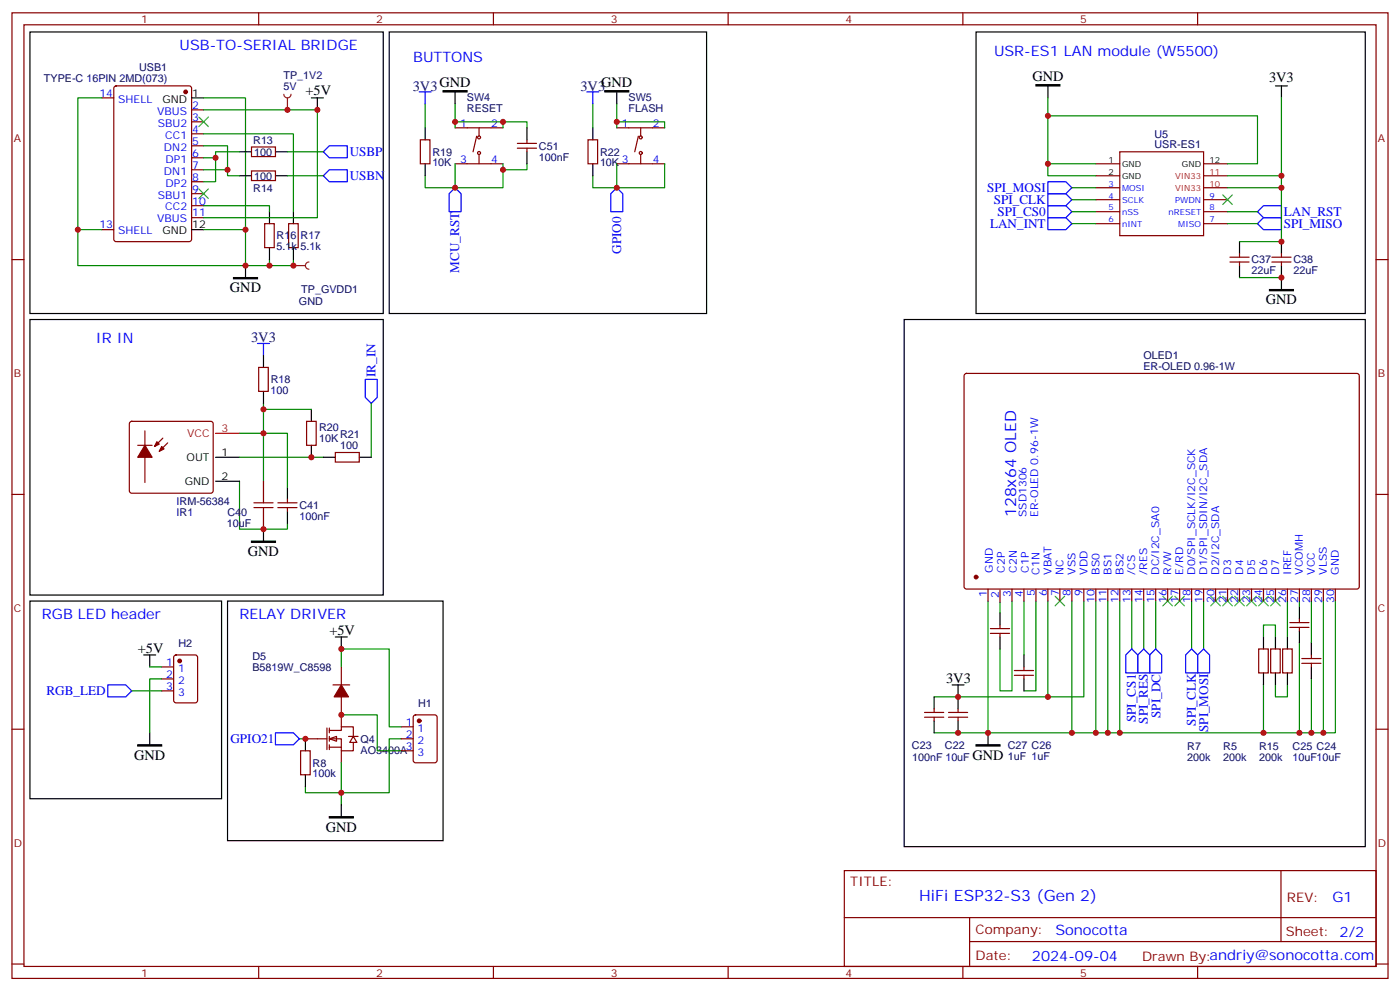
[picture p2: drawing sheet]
<svg xmlns="http://www.w3.org/2000/svg" width="412mm" height="292mm" viewBox="0 0 412 292" stroke-linecap="round" stroke-linejoin="round" font-family="sans-serif">
<g fill="none" stroke="#870000" stroke-width=".35">
<path d="M3.5 3.8h405.4v284.3h-405.4zM7.1 7.3h398.2v277.3h-398.2zM76.2 3.8v3.5M145.3 3.8v3.5M214.5 3.8v3.5M283.6 3.8v3.5M352.8 3.8v3.5M3.5 76.4h3.6M78 65.9h2.8v7h-2.8zM85 65.9h2.8v7h-2.8zM405.3 76.4h3.6M3.5 145.6h3.6"/>
<path d="M405.3 145.6h3.6M3.5 214.7h3.6M405.3 214.7h3.6M248.7 256.4h156.6v28.2h-156.6zM377.3 256.4v20.9M248.7 270.2h156.5M285.6 277.3h119.6M285.6 270.2v14.1M3.5 283.9h3.6M76.2 284.6v3.5M145.3 284.6v3.5M214.5 284.6v3.5"/>
<path d="M283.6 284.6v3.5M352.8 284.6v3.5M405.3 283.9h3.6"/>
</g>
<path d="M79.4 76.4v1.8h-7.1M86.4 76.4v1.8h-7M70.6 141.7v14.1h14.1v-1.7" fill="none" stroke="#008700" stroke-width=".35"/>
<path d="M79.4 62.3v3.6M79.4 72.9v3.5M86.4 62.3v3.6M86.4 72.9v3.5" fill="none" stroke="#000" stroke-width=".35"/>
<path d="M38.3 124.3l.5-.2h23.3l.5 .2 .2 .5v19.7l-.2 .5-.5 .2h-23.3l-.5-.2-.2-.5v-19.7z" fill="#fff" stroke="#870000" stroke-width=".35"/>
<g fill="none" stroke="#000" stroke-width=".35">
<path d="M8.8 9.4h104.1v82.9h-104.1zM287.5 9.4h114.7v82.9h-114.7zM56.4 28.8h3.6M308.7 25.3v3.5M375.7 25.3h3.5M377.5 25.3v3.5M56.4 67.6h3.6M72.3 78.2v3.5M365.1 71.2v3.5M365.1 78.2v3.5M377.5 71.2v3.5M377.5 78.2v7.1"/>
<path d="M8.8 94.1h104.1v81.1h-104.1zM77.6 104.7v3.5M77.6 115.3v3.5M63.5 134.7h7.1M91.7 120.5v3.6M91.7 131.1v3.6M95.2 134.7h3.6M105.8 134.7h3.6M63.5 141.7h7.1M77.6 155.8v3.5M84.7 143.5v3.5M84.7 150.5v3.6"/>
</g>
<path d="M63.5 127.6h7.1" fill="none" stroke="#f00" stroke-width=".35"/>
<g fill="#870000" stroke="#870000" stroke-width=".35">
<path d="M42.7 131.1l2.1 3.6h-4.2z"/>
<path d="M47.6 131.5l.7 .7-1.4 .7z"/>
<path d="M46.2 130.1l.7 .7-1.4 .7z"/>
<circle cx="54.7" cy="27.1" r=".53"/>
</g>
<g fill="none" stroke="#870000" stroke-width=".35">
<path d="M30 28.8h3.5M33.7 25.5l.5-.2h21.5l.7 .4v44.7l-.4 .7-21.8 .1-.6-.5-.1-44.7zM56.4 32.3h3.6M56.4 35.9h3.6M56.4 39.4h3.6M56.4 42.9h3.6M56.4 46.5h3.6M56.4 50h3.6M56.4 53.5h3.6M56.4 57h3.6M322.8 48.2h7M322.8 51.8h7"/>
<path d="M322.8 55.3h7M322.8 58.8h7M329.8 44.7h24.7v24.7h-24.7zM354.5 48.2h7.1M354.5 51.8h7.1M354.5 55.3h7.1M354.5 58.8h7.1M30 67.6h3.5M56.4 60.6h3.6M56.4 64.1h3.6M322.8 62.3h7M322.8 65.9h7"/>
<path d="M354.5 62.3h7.1M354.5 65.9h7.1M362.3 77.2h5.6M362.3 75.7h5.6M365.1 74.7v1M365.1 77.2v1M374.6 77.2h5.7M374.6 75.7h5.7M377.5 74.7v1M377.5 77.2v1M76.2 108.2h2.8v7.1h-2.8zM40.6 131.1h4.2"/>
<path d="M42.7 126.9v15.2M48 129l-2.5 2.5M49.4 130.4l-2.5 2.5M90.3 124.1h2.8v7h-2.8zM98.8 133.2h7v2.9h-7zM77.6 141.7v3.5M77.6 152.3v3.5M81.8 148.1h5.7M81.8 149.5h5.7M84.7 147v1.1M84.7 149.5v1"/>
</g>
<path d="M305.2 24.9h7v.4h-7zM68.8 81.7h7v.4h-7zM373.9 85.3h7.1v.3h-7.1zM74.1 159.3h7v.4h-7z" fill="#000" stroke="#000" stroke-width=".35"/>
<g fill="none" stroke="#008700" stroke-width=".35">
<path d="M30 28.8h-7.1v38.8h7.1M60 28.8h12.3v38.8M60 32.3h33.5v31.8h-33.5M60 39.4h26.4v22.9M308.7 28.8v19.4h14.1M308.7 34.1h61.7v14.1h-8.8M377.5 28.8v23h-15.9M60 46.5h3.5M60 50h7M308.7 48.2v3.6h14.1M315.7 55.3h7.1M315.7 58.8h7.1"/>
<path d="M377.5 51.8v3.5h-15.9M377.5 55.3v15.9h-12.4M22.9 67.6v10.6h49.4v-10.6h-12.3M60 60.6h19.4v1.7M315.7 62.3h7.1M315.7 65.9h7.1M361.6 62.3h8.8M361.6 65.9h8.8M365.1 81.7h12.4M77.6 118.8v22.9M109.4 118.8v15.9M70.6 127.6h14.1v15.9"/>
<path d="M70.6 134.7h24.6M77.6 120.5h14.1"/>
</g>
<path d="M74.8 149.5h5.6M74.8 148.1h5.6M77.6 145.2v2.9M77.6 149.5v2.8" fill="none" stroke="#a10000" stroke-width=".35"/>
<path d="M95.2 44.7l1.8-1.8h5.3v3.6h-5.3zM95.2 51.8l1.8-1.8h5.3v3.5h-5.3zM308.7 53.5h5.3l1.7 1.8-1.7 1.7h-5.3zM308.7 57h5.3l1.7 1.8-1.7 1.8h-5.3zM308.7 60.6h5.3l1.7 1.7-1.7 1.8h-5.3zM308.7 64.1h5.3l1.7 1.8-1.7 1.7h-5.3zM370.4 65.9l1.8-1.8h5.3v3.5h-5.3zM370.4 62.3l1.8-1.7h5.3v3.5h-5.3zM75.8 101.1h3.6M77.6 101.1v3.6M107.6 111.7h3.5v5.3l-1.7 1.8-1.8-1.8z" fill="none" stroke="#00f" stroke-width=".35"/>
<path d="M58.6 34.5l2.8 2.8M61.4 34.5l-2.8 2.8M58.6 55.6l2.8 2.9M61.4 55.6l-2.8 2.9M360.2 57.4l2.8 2.8M363 57.4l-2.8 2.8" fill="none" stroke="#3c3" stroke-width=".35"/>
<path d="M86.4 78.2h3.6M91 77.2a1.06 1.06 0 0 0-1 1 1.06 1.06 0 0 0 1 1.1" fill="none" stroke="#8c2424" stroke-width=".35"/>
<circle cx="86.4" cy="78.2" r=".18" fill="#8c2424"/>
<g fill="none" stroke="#008700" stroke-width=".35">
<path d="M291 177v38.8h102.3v-38.8M294.6 177.3v3.2M298.1 177v26.4h-3.5v-12.3M301.6 177v15.9M305.2 177v26.4h-3.6M308.7 177v28.2h-33.5M315.7 177v38.8M319.3 177v28.2h-10.6M322.8 177v38.8M326.3 177v38.8M329.8 177v38.8M333.4 177v14.1"/>
<path d="M336.9 177v14.1M340.4 177v14.1M351 177v14.1M354.5 177v14.1M379.2 177v10.6M382.8 177v1.8M386.3 177v12.3M389.8 177v38.8M372.2 187.6v-3.6h3.5v3.6M382.8 189.3v26.5M386.3 199.9v15.9M275.2 215.8h15.8"/>
<path d="M372.2 201.7v14.1M375.7 201.7v3.5h3.5v-3.5"/>
</g>
<g fill="none" stroke="#000" stroke-width=".35">
<path d="M382.8 178.8v3.5M294.6 180.5v3.5M294.6 187.6v3.5M301.6 192.9v3.5M301.6 199.9v3.5M372.2 187.6v3.5M372.2 198.2v3.5M375.7 187.6v3.5M375.7 198.2v3.5M379.2 187.6v3.5M379.2 198.2v3.5M382.8 185.8v3.5"/>
<path d="M386.3 189.3v3.6M386.3 196.4v3.5M275.2 205.2v3.5M275.2 212.3v3.5M280.5 201.7h3.5M282.2 201.7v7M282.2 212.3v3.5M291 215.8v3.5"/>
</g>
<g fill="none" stroke="#870000" stroke-width=".35">
<path d="M284.2 110.2l.5-.2h115.3l.4 .7-.1 62.3-.6 .5-115.3-.1-.4-.6v-62.1zM291 173.5v3.5M294.6 173.8v3.5M298.1 173.5v3.5M301.6 173.5v3.5M305.2 173.5v3.5M308.7 173.5v3.5M312.2 173.5v3.5M315.7 173.5v3.5M319.3 173.5v3.5M322.8 173.5v3.5M326.3 173.5v3.5"/>
<path d="M329.8 173.5v3.5M333.4 173.5v3.5M336.9 173.5v3.5M340.4 173.5v3.5M344 173.5v3.5M347.5 173.5v3.5M351 173.5v3.5M354.5 173.5v3.5M358.1 173.5v3.5M361.6 173.5v3.5M365.1 173.5v3.5M368.7 173.5v3.5"/>
<path d="M372.2 173.5v3.5M375.7 173.5v3.5M379.2 173.5v3.5M382.8 173.5v3.5M386.3 173.5v3.5M389.8 173.5v3.5M393.3 173.5v3.5M291.7 186.5h5.7M291.7 185.1h5.7M294.6 184v1.1M294.6 186.5v1.1M298.8 198.9h5.6"/>
<path d="M298.8 197.4h5.6M301.6 196.4v1M301.6 198.9v1M370.8 191.1h2.8v7.1h-2.8zM374.3 191.1h2.8v7.1h-2.8zM377.8 191.1h2.8v7.1h-2.8zM379.9 183.3h5.7M379.9 184.7h5.7M382.8 182.3v1M382.8 184.7v1.1M383.5 193.9h5.6M383.5 195.3h5.6"/>
<path d="M386.3 192.9v1M386.3 195.3v1.1M272.3 211.2h5.7M272.3 209.8h5.7M275.2 208.7v1.1M275.2 211.2v1.1M279.4 211.2h5.6M279.4 209.8h5.6M282.2 208.7v1.1M282.2 211.2v1.1"/>
</g>
<g fill="none" stroke="#3c3" stroke-width=".35">
<path d="M310.8 175.6l2.8 2.8M313.6 175.6l-2.8 2.8M342.5 175.6l2.9 2.8M345.4 175.6l-2.9 2.8M346.1 175.6l2.8 2.8M348.9 175.6l-2.8 2.8M356.7 175.6l2.8 2.8M359.5 175.6l-2.8 2.8M360.2 175.6l2.8 2.8M363 175.6l-2.8 2.8M363.7 175.6l2.8 2.8M366.5 175.6l-2.8 2.8"/>
<path d="M367.2 175.6l2.9 2.8M370.1 175.6l-2.9 2.8M370.8 175.6l2.8 2.8M373.6 175.6l-2.8 2.8M374.3 175.6l2.8 2.8M377.1 175.6l-2.8 2.8"/>
</g>
<path d="M333.4 191.1l1.7 1.8v5.3h-3.5v-5.3zM336.9 191.1l1.8 1.8v5.3h-3.6v-5.3zM340.4 191.1l1.8 1.8v5.3h-3.5v-5.3zM351 191.1l1.8 1.8v5.3h-3.6v-5.3zM354.5 191.1l1.8 1.8v5.3h-3.5v-5.3z" fill="none" stroke="#00f" stroke-width=".35"/>
<path d="M287.5 219.3h7.1v.4h-7.1z" fill="#000" stroke="#000" stroke-width=".35"/>
<circle cx="287.5" cy="169.9" r=".53" fill="#870000" stroke="#870000" stroke-width=".35"/>
<g fill="#fff" stroke="#870000" stroke-width=".35">
<path d="M97 217.6l2.1-.7v1.4z"/>
<path d="M104.1 216.9l1 1.7h-2.1z"/>
</g>
<g fill="none" stroke="#870000" stroke-width=".35">
<path d="M134.1 37.6h14.1M141.1 37.6v2.5M181.7 37.6h14.1M188.7 37.6v2.5M74.1 43.3h7v2.8h-7zM74.1 50.3h7v2.9h-7zM123.8 41.2h2.8v7h-2.8zM134.1 48.2h14.1M140.4 40.1l-1.1 4.6M141.1 45.8v2.4M152.4 43.6h5.6M152.4 42.2h5.6"/>
<path d="M155.2 41.2v1M155.2 43.6v1.1M173.2 41.2h2.8v7h-2.8zM181.7 48.2h14.1M188 40.1l-1 4.6M188.7 45.8v2.4M47.6 196.4h3.6M47.6 199.9h3.6M51.4 193.1l.5-.2h5.6l.7 .4v13l-.5 .6-5.8 .1-.7-.5v-12.9zM100.5 196.4v5.3M47.6 203.4h3.6M90 217.6h6.3"/>
<path d="M96.3 214.4v6.3M97 215.1h3.5v-1.1h3.6v2.9M97 217.6h3.5v3.5h3.6v-2.5M97 214.4v1.4M97 216.9v1.4M97 219.3v1.4M98.1 201.7h4.9M100.5 205.2v8.8M102.7 216.9h2.8M118.2 217.6h3.5M118.2 214h3.5M121.9 210.7l.5-.2h5.7l.6 .4 .1 13-.5 .7h-5.9l-.6-.4-.1-13z"/>
<path d="M88.5 221.1h2.9v7h-2.9zM97 220h3.5M100.5 221.1v3.5M118.2 221.1h3.5"/>
<circle cx="141.1" cy="40.5" r=".44"/>
<circle cx="141.1" cy="45" r=".44"/>
<circle cx="188.7" cy="45" r=".44"/>
<circle cx="188.7" cy="40.5" r=".44"/>
</g>
<g fill="none" stroke="#008700" stroke-width=".35">
<path d="M125.2 30.6v7M134.1 35.9h14.1v1.7M134.1 30.6v7M148.2 35.9h7v1.7M174.6 30.6v7M181.7 35.9h14.1v1.7M181.7 30.6v7M60 42.9h7v8.9h3.6M70.6 44.7h-7.1v8.8h-3.5M84.7 44.7h10.5M84.7 51.8h10.5M125.2 51.8v3.5h8.9"/>
<path d="M134.1 48.2v7.1h14.1v-7.1M155.2 48.2v1.8h-7M174.6 51.8v3.5h7.1M181.7 48.2v7.1h14.1v-7.1M44.1 196.4h3.5M47.6 199.9h-3.5v15.9M100.5 196.4v-5.3h14.2v22.9h3.5M38.8 203.4h8.8M88.2 217.6h1.8M100.5 210.5h10.6v10.6h7.1M118.2 217.6h-3.5v15.8h-24.7v-1.7M100.5 224.6v12.4"/>
</g>
<g fill="none" stroke="#000" stroke-width=".35">
<path d="M114.7 9.4h93.4v82.9h-93.4zM91.7 28.8h3.5M93.5 28.8v3.5M125.2 37.6v3.6M134.1 27.1v3.5M155.2 37.6v3.6M174.6 37.6v3.6M181.7 27.1v3.5M70.6 44.7h3.5M70.6 51.8h3.5M81.1 44.7h3.6M81.1 51.8h3.6"/>
<path d="M125.2 48.2v3.6M155.2 44.7v3.5M174.6 48.2v3.6M266.3 94.1h135.9v155.2h-135.9zM8.8 177h56.5v58.2h-56.5zM67 177h63.5v70.5h-63.5zM42.3 192.9h3.6M44.1 192.9v3.5M98.8 187.6h3.5M100.5 187.6v3.5M44.1 215.8v3.5M90 217.6v3.5"/>
<path d="M90 228.1v3.6M100.5 237v3.5"/>
</g>
<g fill="#870000" stroke="#870000" stroke-width=".35">
<path d="M100.5 201.7l2.2 3.5h-4.3z"/>
<circle cx="123.5" cy="212.3" r=".53"/>
<circle cx="52.9" cy="194.6" r=".53"/>
</g>
<path d="M130.5 26.7h7.1v.4h-7.1zM178.2 26.7h7v.4h-7zM40.6 219.3h7v.4h-7zM97 240.5h7.1v.3h-7.1z" fill="#000" stroke="#000" stroke-width=".35"/>
<path d="M123.5 27.1h3.5M125.2 27.1v3.5M172.9 27.1h3.5M174.6 27.1v3.5M134.1 55.3l1.7 1.7v5.3h-3.5v-5.3zM181.7 55.3l1.7 1.7v5.3h-3.5v-5.3zM31.7 201.7h5.3l1.8 1.7-1.8 1.8h-5.3zM81.1 215.8h5.3l1.8 1.8-1.8 1.7h-5.3z" fill="none" stroke="#00f" stroke-width=".35"/>
<path d="M83.6 27.8a1.06 1.06 0 0 0 1.1 1 1.06 1.06 0 0 0 1-1M84.7 28.8v3.5" fill="none" stroke="#8c2424" stroke-width=".35"/>
<circle cx="84.7" cy="32.3" r=".18" fill="#8c2424"/>
<g fill="#c00">
<circle cx="79.4" cy="78.2" r=".88"/>
<circle cx="77.6" cy="155.8" r=".88"/>
<circle cx="77.6" cy="127.6" r=".88"/>
<circle cx="91.7" cy="134.7" r=".88"/>
<circle cx="77.6" cy="120.5" r=".88"/>
<circle cx="22.9" cy="67.6" r=".88"/>
<circle cx="72.3" cy="78.2" r=".88"/>
<circle cx="72.3" cy="67.6" r=".88"/>
<circle cx="63.5" cy="46.5" r=".88"/>
<circle cx="67" cy="50" r=".88"/>
<circle cx="308.7" cy="48.2" r=".88"/>
<circle cx="308.7" cy="34.1" r=".88"/>
<circle cx="377.5" cy="51.8" r=".88"/>
<circle cx="377.5" cy="55.3" r=".88"/>
<circle cx="377.5" cy="71.2" r=".88"/>
<circle cx="377.5" cy="81.7" r=".88"/>
<circle cx="86.4" cy="78.2" r=".88"/>
<circle cx="372.2" cy="215.8" r=".88"/>
<circle cx="329.8" cy="215.8" r=".88"/>
<circle cx="326.3" cy="215.8" r=".88"/>
<circle cx="322.8" cy="215.8" r=".88"/>
<circle cx="315.7" cy="215.8" r=".88"/>
<circle cx="308.7" cy="205.2" r=".88"/>
<circle cx="282.2" cy="205.2" r=".88"/>
<circle cx="282.2" cy="215.8" r=".88"/>
<circle cx="389.8" cy="215.8" r=".88"/>
<circle cx="386.3" cy="215.8" r=".88"/>
<circle cx="382.8" cy="215.8" r=".88"/>
<circle cx="291" cy="215.8" r=".88"/>
<circle cx="90" cy="217.6" r=".88"/>
<circle cx="100.5" cy="210.5" r=".88"/>
<circle cx="100.5" cy="191.1" r=".88"/>
<circle cx="100.5" cy="233.4" r=".88"/>
<circle cx="93.5" cy="32.3" r=".88"/>
<circle cx="148.2" cy="50" r=".88"/>
<circle cx="148.2" cy="35.9" r=".88"/>
<circle cx="134.1" cy="35.9" r=".88"/>
<circle cx="181.7" cy="35.9" r=".88"/>
<circle cx="134.1" cy="55.3" r=".88"/>
<circle cx="181.7" cy="55.3" r=".88"/>
<circle cx="84.7" cy="32.3" r=".88"/>
</g>
<g font-size="4.6" fill="#00f">
<text x="299.3" y="152.3" transform="rotate(-90 299.3 152.3)">128x64 OLED</text>
<text x="270.8" y="265.4">HiFi ESP32-S3 (Gen 2)</text>
</g>
<g font-size="4.2" fill="#00f">
<text x="52.9" y="14.7">USB-TO-SERIAL BRIDGE</text>
<text x="292.8" y="16.5">USR-ES1 LAN module (W5500)</text>
<text x="121.7" y="18.2">BUTTONS</text>
<text x="28.2" y="101.1">IR IN</text>
<text x="12.3" y="182.3">RGB LED header</text>
<text x="70.6" y="182.3">RELAY DRIVER</text>
<text x="392.5" y="265.6">G1</text>
<text x="310.9" y="275.2">Sonocotta</text>
<text x="304" y="283">2024-09-04</text>
</g>
<g font-size="4.2">
<text x="304.1" y="23.9">GND</text>
<text x="90" y="28.1">+5V</text>
<text x="129.5" y="25.6">GND</text>
<text x="177.1" y="25.6">GND</text>
<text x="373.8" y="24.1">3V3</text>
<text x="67.7" y="86">GND</text>
<text x="372.9" y="89.6">GND</text>
<text x="73" y="163.6">GND</text>
<text x="97" y="186.9">+5V</text>
<text x="40.6" y="192.2">+5V</text>
<text x="278.7" y="201">3V3</text>
<text x="39.5" y="223.7">GND</text>
<text x="286.5" y="223.7">GND</text>
<text x="96" y="244.9">GND</text>
</g>
<g font-size="4.2" fill="#000080">
<text x="121.6" y="26.8">3V3</text>
<text x="171" y="26.8">3V3</text>
<text x="74" y="100.8">3V3</text>
</g>
<g font-size="3.9" fill="#00f">
<text x="103" y="45.9">USBP</text>
<text x="103" y="52.9">USBN</text>
<text x="290.8" y="56.6">SPI_MOSI</text>
<text x="292.8" y="60.1">SPI_CLK</text>
<text x="293.8" y="63.6">SPI_CS0</text>
<text x="378.2" y="63.5">LAN_RST</text>
<text x="291.6" y="67.2">LAN_INT</text>
<text x="378.2" y="67.1">SPI_MISO</text>
<text x="183" y="74.7" transform="rotate(-90 183 74.7)">GPIO0</text>
<text x="135.3" y="80.3" transform="rotate(-90 135.3 80.3)">MCU_RST</text>
<text x="110.6" y="111" transform="rotate(-90 110.6 111)">IR_IN</text>
<text x="13.7" y="204.7">RGB_LED</text>
<text x="334.6" y="212.7" transform="rotate(-90 334.6 212.7)">SPI_CS1</text>
<text x="338.1" y="213.1" transform="rotate(-90 338.1 213.1)">SPI_RES</text>
<text x="341.8" y="211.4" transform="rotate(-90 341.8 211.4)">SPI_DC</text>
<text x="352.3" y="213.7" transform="rotate(-90 352.3 213.7)">SPI_CLK</text>
<text x="355.9" y="215.6" transform="rotate(-90 355.9 215.6)">SPI_MOSI</text>
<text x="67.9" y="218.7">GPIO21</text>
</g>
<g font-size="3.9" fill="#800">
<text x="250.5" y="260.9">TITLE:</text>
<text x="379.1" y="265.6">REV:</text>
<text x="287.4" y="275.1">Company:</text>
<text x="378.7" y="275.8">Sheet: 2/2</text>
<text x="287.4" y="282.8">Date:</text>
<text x="336.4" y="282.9">Drawn By:andriy@sonocotta.com</text>
</g>
<g font-size="3.2" fill="#800">
<text x="41.6" y="6.8">1</text>
<text x="110.8" y="6.8">2</text>
<text x="179.9" y="6.8">3</text>
<text x="249.1" y="6.8">4</text>
<text x="318.2" y="6.8">5</text>
<text x="4.1" y="41.9">A</text>
<text x="405.9" y="41.9">A</text>
<text x="4.1" y="111">B</text>
<text x="405.9" y="111">B</text>
<text x="4.1" y="180.2">C</text>
<text x="405.9" y="180.2">C</text>
<text x="4.1" y="249.3">D</text>
<text x="405.9" y="249.3">D</text>
<text x="41.6" y="287.6">1</text>
<text x="110.8" y="287.6">2</text>
<text x="179.9" y="287.6">3</text>
<text x="249.1" y="287.6">4</text>
<text x="318.2" y="287.6">5</text>
</g>
<g font-size="3.2" fill="#000080">
<text x="41" y="20.9">USB1</text>
<text x="83.5" y="23.2">TP_1V2</text>
<text x="12.9" y="24.1">TYPE-C 16PIN 2MD(073)</text>
<text x="83.5" y="26.4">5V</text>
<text x="137.5" y="29.6">SW4</text>
<text x="185.2" y="29.6">SW5</text>
<text x="137.5" y="33">RESET</text>
<text x="185.2" y="33">FLASH</text>
<text x="340.1" y="40.7">U5</text>
<text x="74.6" y="42.3">R13</text>
<text x="74.9" y="45.8">100</text>
<text x="127.4" y="45.8">R19</text>
<text x="158.7" y="47.3">100nF</text>
<text x="158.8" y="44.1">C51</text>
<text x="176.7" y="45.8">R22</text>
<text x="340.1" y="43.6">USR-ES1</text>
<text x="74.9" y="52.9">100</text>
<text x="127.4" y="49">10K</text>
<text x="176.7" y="49">10K</text>
<text x="74.6" y="56.4">R14</text>
<text x="81.5" y="70.5">R16</text>
<text x="88.5" y="70.5">R17</text>
<text x="81.5" y="73.8">5.1k 5.1k</text>
<text x="368.7" y="77.6">C37</text>
<text x="381" y="77.6">C38</text>
<text x="368.7" y="80.8">22uF</text>
<text x="381" y="80.8">22uF</text>
<text x="88.1" y="89.9">GND</text>
<text x="88.8" y="86.4">TP_GVDD1</text>
<text x="336.8" y="105.7">OLED1</text>
<text x="79.7" y="112.8">R18</text>
<text x="336.8" y="108.9">ER-OLED 0.96-1W</text>
<text x="79.7" y="116">100</text>
<text x="94" y="130.2">10K</text>
<text x="94" y="127">R20</text>
<text x="100.2" y="129">R21</text>
<text x="100.2" y="132.2">100</text>
<text x="52" y="148.8">IRM-56384</text>
<text x="88.2" y="149.9">C41</text>
<text x="52" y="152">IR1</text>
<text x="66.8" y="155.2">10uF</text>
<text x="67" y="152">C40</text>
<text x="88.2" y="153.1">100nF</text>
<text x="52.6" y="190.5">H2</text>
<text x="74.3" y="197.6">B5819W_C8598</text>
<text x="74.3" y="194.3">D5</text>
<text x="123.1" y="208.1">H1</text>
<text x="106.2" y="221.9">AO3400A</text>
<text x="106.2" y="218.7">Q4</text>
<text x="268.6" y="220.5">C23</text>
<text x="278.4" y="220.5">C22</text>
<text x="296.8" y="220.4">C27 C26</text>
<text x="349.7" y="220.8">R7</text>
<text x="360.3" y="220.8">R5</text>
<text x="370.9" y="220.8">R15</text>
<text x="380.8" y="220.8">C25 C24</text>
<text x="92.1" y="225.8">R8</text>
<text x="268.7" y="224">100nF 10uF</text>
<text x="296.8" y="223.7">1uF 1uF</text>
<text x="349.7" y="224">200k</text>
<text x="360.3" y="224">200k</text>
<text x="370.9" y="224">200k</text>
<text x="380.8" y="224">10uF10uF</text>
<text x="92.1" y="228.9">100k</text>
</g>
<g font-size="3.2" fill="#00f">
<text x="29.3" y="28.5">14</text>
<text x="34.8" y="30.2">SHELL</text>
<text x="46.3" y="33.8">VBUS</text>
<text x="56.6" y="32">2</text>
<text x="56.6" y="35.5">3</text>
<text x="46.5" y="37.3">SBU2</text>
<text x="48.7" y="40.8">CC1</text>
<text x="56.6" y="39.1">4</text>
<text x="135.6" y="37.3">1</text>
<text x="144.6" y="37.3">2</text>
<text x="183.2" y="37.3">1</text>
<text x="192.3" y="37.3">2</text>
<text x="48.3" y="44.3">DN2</text>
<text x="48.8" y="47.9">DP1</text>
<text x="56.6" y="42.6">5</text>
<text x="56.6" y="46.1">6</text>
<text x="135.6" y="47.9">3</text>
<text x="144.6" y="47.9">4</text>
<text x="183.2" y="47.9">3</text>
<text x="192.3" y="47.9">4</text>
<text x="48.3" y="51.4">DN1</text>
<text x="56.6" y="49.6">7</text>
<text x="56.6" y="53.2">8</text>
<text x="46.5" y="58.5">SBU1</text>
<text x="48.8" y="54.9">DP2</text>
<text x="56.6" y="56.7">9</text>
<text x="46.3" y="65.5">VBUS</text>
<text x="48.7" y="62">CC2</text>
<text x="56.6" y="60.2">10</text>
<text x="56.6" y="63.7">11</text>
<text x="29.3" y="67.3">13</text>
<text x="34.8" y="69">SHELL</text>
<text x="302.3" y="152.3" transform="rotate(-90 302.3 152.3)">SSD1306</text>
<text x="305.9" y="152.3" transform="rotate(-90 305.9 152.3)">ER-OLED 0.96-1W</text>
<text x="292.5" y="168.6" transform="rotate(-90 292.5 168.6)">GND</text>
<text x="296" y="168.6" transform="rotate(-90 296 168.6)">C2P</text>
<text x="299.5" y="168.6" transform="rotate(-90 299.5 168.6)">C2N</text>
<text x="303" y="168.6" transform="rotate(-90 303 168.6)">C1P</text>
<text x="306.2" y="169.2" transform="rotate(-90 306.2 169.2)">C1N</text>
<text x="309.7" y="169.2" transform="rotate(-90 309.7 169.2)">VBAT</text>
<text x="313.3" y="169.2" transform="rotate(-90 313.3 169.2)">NC</text>
<text x="316.8" y="169.2" transform="rotate(-90 316.8 169.2)">VSS</text>
<text x="320.3" y="169.2" transform="rotate(-90 320.3 169.2)">VDD</text>
<text x="323.8" y="169.2" transform="rotate(-90 323.8 169.2)">BS0</text>
<text x="327.4" y="169.2" transform="rotate(-90 327.4 169.2)">BS1</text>
<text x="330.9" y="169.2" transform="rotate(-90 330.9 169.2)">BS2</text>
<text x="334.4" y="169.2" transform="rotate(-90 334.4 169.2)">/CS</text>
<text x="338" y="169.2" transform="rotate(-90 338 169.2)">/RES</text>
<text x="341.5" y="169.2" transform="rotate(-90 341.5 169.2)">DC/I2C_SA0</text>
<text x="345" y="169.2" transform="rotate(-90 345 169.2)">R/W</text>
<text x="348.5" y="169.2" transform="rotate(-90 348.5 169.2)">E/RD</text>
<text x="352.1" y="169.2" transform="rotate(-90 352.1 169.2)">D0/SPI_SCLK/I2C_SCK</text>
<text x="355.6" y="169.2" transform="rotate(-90 355.6 169.2)">D1/SPI_SDIN/I2C_SDA</text>
<text x="359.1" y="169.2" transform="rotate(-90 359.1 169.2)">D2/I2C_SDA</text>
<text x="362.7" y="169.2" transform="rotate(-90 362.7 169.2)">D3</text>
<text x="366.2" y="169.2" transform="rotate(-90 366.2 169.2)">D4</text>
<text x="369.7" y="169.2" transform="rotate(-90 369.7 169.2)">D5</text>
<text x="373.2" y="169.2" transform="rotate(-90 373.2 169.2)">D6</text>
<text x="376.8" y="169.2" transform="rotate(-90 376.8 169.2)">D7</text>
<text x="380.3" y="169.2" transform="rotate(-90 380.3 169.2)">IREF</text>
<text x="383.8" y="169.2" transform="rotate(-90 383.8 169.2)">VCOMH</text>
<text x="387.3" y="169.2" transform="rotate(-90 387.3 169.2)">VCC</text>
<text x="390.9" y="169.2" transform="rotate(-90 390.9 169.2)">VLSS</text>
<text x="394.4" y="169.2" transform="rotate(-90 394.4 169.2)">GND</text>
<text x="290.7" y="175.7" transform="rotate(-90 290.7 175.7)">1</text>
<text x="294.2" y="176" transform="rotate(-90 294.2 176)">2</text>
<text x="297.7" y="175.7" transform="rotate(-90 297.7 175.7)">3</text>
<text x="301.3" y="175.7" transform="rotate(-90 301.3 175.7)">4</text>
<text x="304.8" y="175.5" transform="rotate(-90 304.8 175.5)">5</text>
<text x="308.3" y="175.5" transform="rotate(-90 308.3 175.5)">6</text>
<text x="311.9" y="175.5" transform="rotate(-90 311.9 175.5)">7</text>
<text x="315.4" y="175.5" transform="rotate(-90 315.4 175.5)">8</text>
<text x="318.9" y="175.5" transform="rotate(-90 318.9 175.5)">9</text>
<text x="322.4" y="177.5" transform="rotate(-90 322.4 177.5)">10</text>
<text x="326" y="177.5" transform="rotate(-90 326 177.5)">11</text>
<text x="329.5" y="177.5" transform="rotate(-90 329.5 177.5)">12</text>
<text x="333" y="177.5" transform="rotate(-90 333 177.5)">13</text>
<text x="336.5" y="177.5" transform="rotate(-90 336.5 177.5)">14</text>
<text x="340.1" y="177.5" transform="rotate(-90 340.1 177.5)">15</text>
<text x="343.6" y="177.5" transform="rotate(-90 343.6 177.5)">16</text>
<text x="347.1" y="177.5" transform="rotate(-90 347.1 177.5)">17</text>
<text x="350.7" y="177.5" transform="rotate(-90 350.7 177.5)">18</text>
<text x="354.2" y="177.5" transform="rotate(-90 354.2 177.5)">19</text>
<text x="357.7" y="177.5" transform="rotate(-90 357.7 177.5)">20</text>
<text x="361.2" y="177.5" transform="rotate(-90 361.2 177.5)">21</text>
<text x="364.8" y="177.5" transform="rotate(-90 364.8 177.5)">22</text>
<text x="368.3" y="177.5" transform="rotate(-90 368.3 177.5)">23</text>
<text x="371.8" y="177.5" transform="rotate(-90 371.8 177.5)">24</text>
<text x="375.4" y="177.5" transform="rotate(-90 375.4 177.5)">25</text>
<text x="378.9" y="177.5" transform="rotate(-90 378.9 177.5)">26</text>
<text x="382.4" y="177.5" transform="rotate(-90 382.4 177.5)">27</text>
<text x="385.9" y="177.5" transform="rotate(-90 385.9 177.5)">28</text>
<text x="389.5" y="177.5" transform="rotate(-90 389.5 177.5)">29</text>
<text x="393" y="177.5" transform="rotate(-90 393 177.5)">30</text>
<text x="49" y="196">1</text>
<text x="52.5" y="197.8">1</text>
<text x="49" y="199.6">2</text>
<text x="49" y="203.1">3</text>
<text x="52.5" y="201.3">2</text>
<text x="52.5" y="204.9">3</text>
<text x="119.5" y="213.7">1</text>
<text x="123" y="215.4">1</text>
<text x="119.5" y="217.2">2</text>
<text x="119.5" y="220.7">3</text>
<text x="123" y="219">2</text>
<text x="123" y="222.5">3</text>
</g>
<g font-size="3.2">
<text x="56.6" y="28.5">1</text>
<text x="47.9" y="30.2">GND</text>
<text x="47.9" y="69">GND</text>
<text x="56.6" y="67.3">12</text>
<text x="55" y="135.7">OUT</text>
<text x="65.3" y="134.3">1</text>
<text x="54.5" y="142.8">GND</text>
<text x="65.3" y="141.4">2</text>
</g>
<g font-size="3.2" fill="#f00">
<text x="55.1" y="128.7">VCC</text>
<text x="65.3" y="127.2">3</text>
</g>
<g font-size="2.5">
<text x="326.5" y="47.9">1</text>
<text x="356.3" y="47.9">12</text>
<text x="326.5" y="51.4">2</text>
<text x="330.6" y="49.3">GND</text>
<text x="330.6" y="52.8">GND</text>
<text x="348.2" y="49.3">GND</text>
</g>
<g font-size="2.5" fill="#f00">
<text x="346.1" y="52.8">VIN33</text>
<text x="356.3" y="51.4">11</text>
<text x="346.1" y="56.3">VIN33</text>
<text x="356.3" y="54.9">10</text>
</g>
<g font-size="2.5" fill="#00f">
<text x="326.5" y="54.9">3</text>
<text x="326.5" y="58.5">4</text>
<text x="330.6" y="56.3">MOSI</text>
<text x="330.6" y="59.9">SCLK</text>
<text x="346.2" y="59.9">PWDN</text>
<text x="356.3" y="58.5">9</text>
<text x="326.5" y="62">5</text>
<text x="326.5" y="65.5">6</text>
<text x="330.6" y="63.4">nSS</text>
<text x="344.2" y="63.4">nRESET</text>
<text x="356.3" y="65.5">7</text>
<text x="356.3" y="62">8</text>
<text x="330.6" y="66.9">nINT</text>
<text x="347.1" y="66.9">MISO</text>
</g>
</svg>
